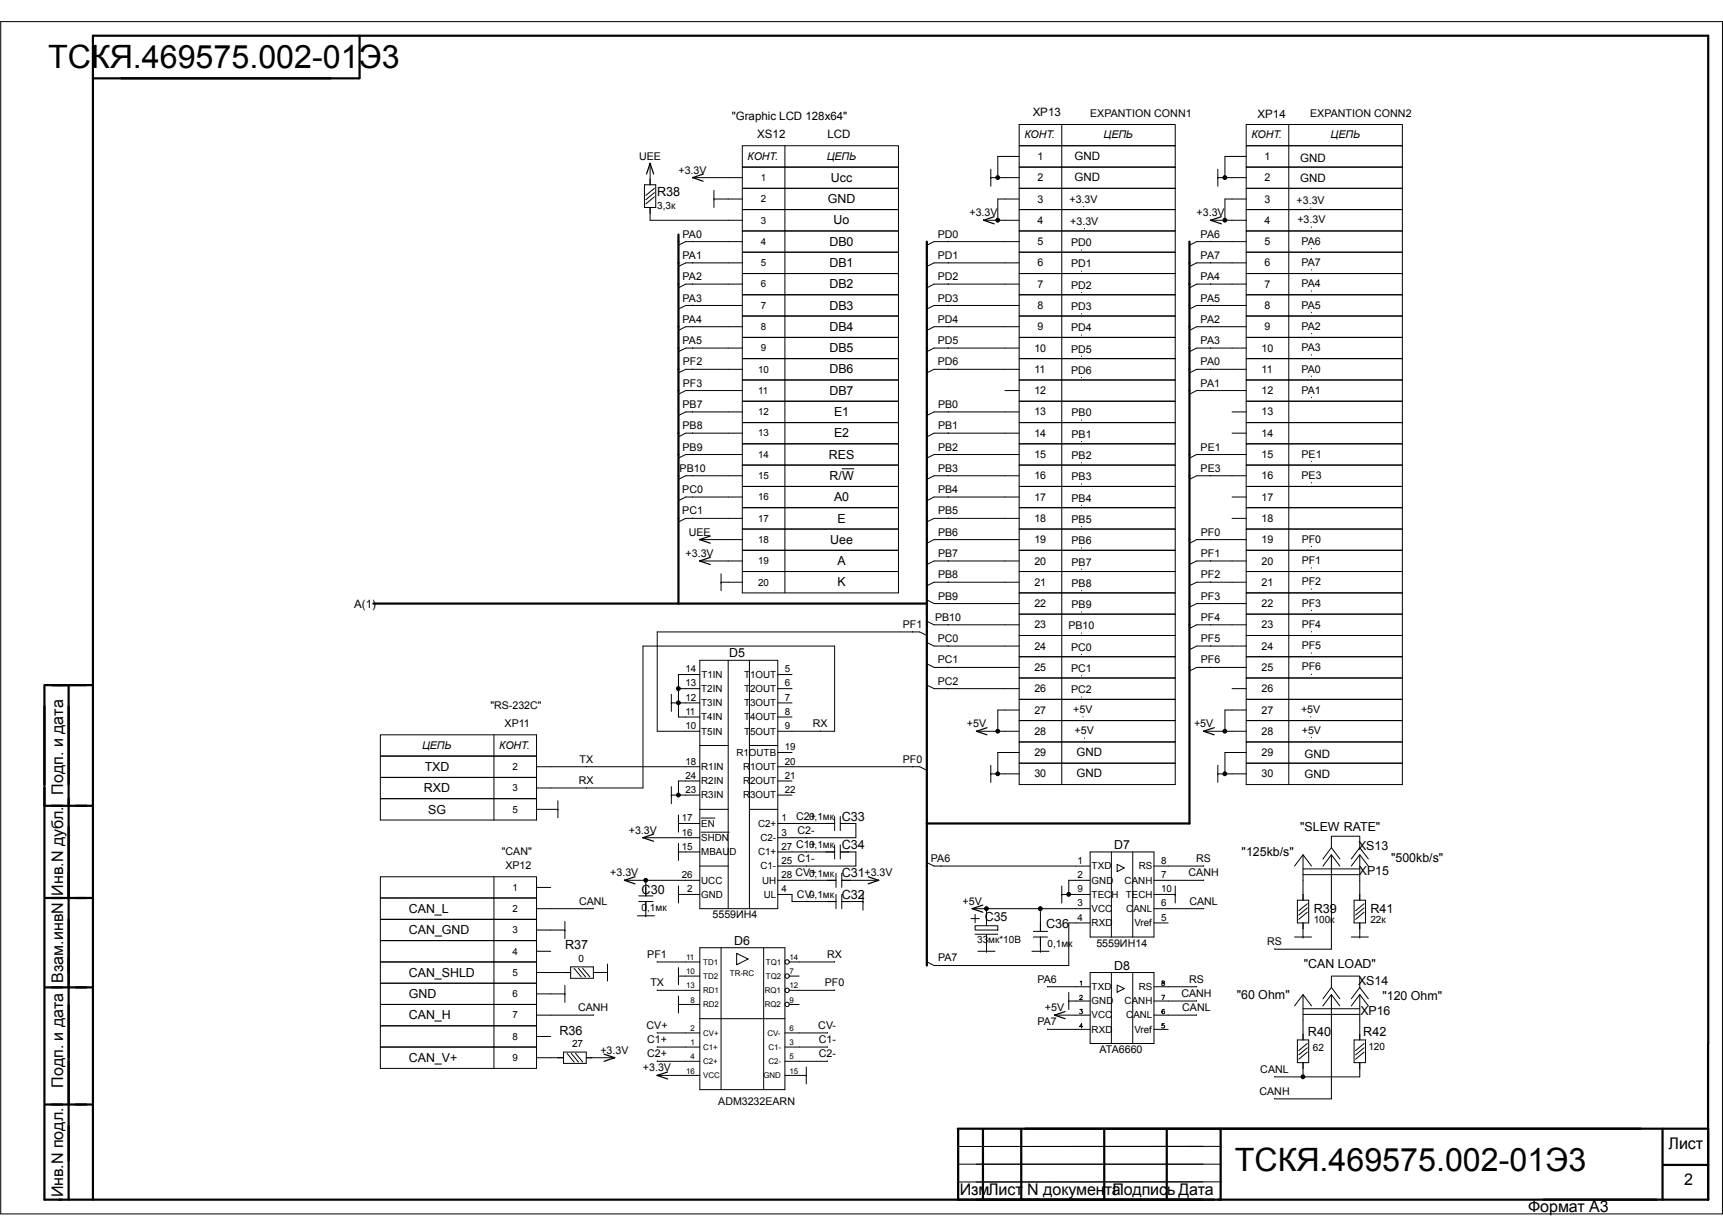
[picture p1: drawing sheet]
<svg xmlns="http://www.w3.org/2000/svg" width="297mm" height="210mm" viewBox="0 0 297 210" stroke-linecap="round" stroke-linejoin="round" font-family="sans-serif">
<g fill="none" stroke="#000" stroke-width=".38">
<path d="M16 13.5h45.9M62 6.2v7.3M117 40.4v63.7M159.8 41.7v62.4M205.1 41.7v100.3h-45.3M7.7 118.1v88.7h286.8v-12.1M7.8 118.1h8.2M11.8 118.1v88.7M64.4 104.1h95.4M159.8 104.1v37.9M7.8 138.9h4M12 138.9h4"/>
<path d="M7.8 154.8h4M12 154.8h4M159.8 142v24.5M7.8 170.2h4M12 170.2h4M294.5 179.9v26.9M294.5 179.9v-173.7h-278.5v200.6M7.8 190.4h4M12 190.4h4M165.1 194.6h129.4M165.2 194.7v12.1M169.5 194.7v12.1"/>
<path d="M176.1 194.7v12.1M190.4 194.7v12.1M201.1 194.7v12.1M210.4 194.6v12.1M286.6 194.6v12.2M286.7 200.8h7.8"/>
</g>
<g fill="none" stroke="#000" stroke-width=".17">
<path d="M.1 3.7h296.8v205.6h-296.8zM50.2 6.2h6.9M111.1 31.9h1.9v3.9h-1.9zM112.1 35.8v2.2h15.9M112.1 28.1v3.8M112.8 33.9l-1.5 1.3M112.8 33.2l-1.5 1.2M112.8 32.5l-1.5 1.2M119.4 30.6h8.6M123.1 34.3h.1M123.1 32.8v3M123.1 34.3h4.9"/>
<path d="M128 32.5h26.9v3.6h-26.9zM128 36.1h26.9v3.7h-26.9zM128 39.8h26.9v3.7h-26.9zM128 25.1h26.9v3.7h-26.9zM128 28.8h26.9v3.7h-26.9zM135.3 25.1v77.1M169.6 37.9l6.1 .1M170.8 30.6h4.9M170.8 30.6h.1M170.8 29.2v2.9M175.7 32.5h26.9v3.6h-26.9zM175.7 36.1h26.9v3.7h-26.9z"/>
<path d="M175.7 39.8h26.9v3.7h-26.9zM175.7 21.5h26.9v3.6h-26.9zM175.7 25.1h26.9v3.7h-26.9zM175.7 28.8h26.9v3.7h-26.9zM175.7 34.3h-3.7v3.7M175.7 27h-3.7v3.6M183 21.5v113.8M186.8 35.6h.1M187 39.4v.1M208.7 37.9l6.1 .1M209.9 30.6h4.9M209.9 30.6h.1"/>
<path d="M209.9 29.2v2.9M214.8 34.3h-3.6v3.7M214.8 27h-3.6v3.6M214.8 32.5h27v3.6h-27zM214.8 36.1h27v3.7h-27zM214.8 39.8h27v3.7h-27zM214.8 21.5h27v3.6h-27zM214.8 25.1h27v3.7h-27zM214.8 28.8h27v3.7h-27zM222.2 21.5v113.8M226 35.8v.1M226.1 39.1v.1"/>
<path d="M119.4 41.6v.1M119.4 45.3h.1M119.4 48.9v.1M119.4 52.6v.1M119.4 56.3h.1M119.4 59.9v.1M128 56.3h-9.8l-1.2 .7M128 49h-9.8l-1.2 .6M128 41.7h-9.8l-1.2 .6M128 52.7h-9.8l-1.2 .6M128 45.3h-9.8l-1.2 .6M128 47.2h26.9v3.6h-26.9z"/>
<path d="M128 50.8h26.9v3.7h-26.9zM128 54.5h26.9v3.7h-26.9zM128 43.5h26.9v3.7h-26.9zM128 58.2h26.9v3.6h-26.9zM163.5 41.6v.1M163.5 45.3h.1M163.5 48.9v.1M163.5 52.6v.1M163.5 56.3h.1M163.5 59.9v.1M175.7 47.2h26.9v3.6h-26.9zM175.7 50.8h26.9v3.7h-26.9z"/>
<path d="M175.7 54.5h26.9v3.7h-26.9zM175.7 43.5h26.9v3.7h-26.9zM175.7 58.2h26.9v3.6h-26.9zM175.7 56.3h-14.7l-1.2 .7M175.7 52.7h-14.7l-1.2 .6M175.7 49h-14.7l-1.2 .6M175.7 45.3h-14.7l-1.2 .6M175.7 41.7h-14.7l-1.2 .6M186.5 43.1h.1M186.5 46.7v.1M186.5 50.4v.1M186.5 54.1h.1"/>
<path d="M186.5 57.7v.1M208.7 41.6v.1M208.7 45.3h.1M208.7 48.9v.1M208.7 52.6v.1M208.7 56.3h.1M208.7 59.9v.1M214.8 56.3h-8.5l-1.2 .7M214.8 52.7h-8.5l-1.2 .6M214.8 49h-8.5l-1.2 .6M214.8 45.3h-8.5l-1.2 .6M214.8 41.7h-8.5l-1.2 .6"/>
<path d="M214.8 47.2h27v3.6h-27zM214.8 50.8h27v3.7h-27zM214.8 54.5h27v3.7h-27zM214.8 43.5h27v3.7h-27zM214.8 58.2h27v3.6h-27zM226.1 42.8v.1M226.1 46.5h.1M226.1 50.1v.1M226.1 53.8v.1M226.1 57.5v.1M119.4 63.6v.1M119.4 67.3h.1"/>
<path d="M119.4 71h.1M119.4 74.6v.1M119.4 78.3v.1M128 78.4h-9.8l-1.2 .6M128 74.7h-9.8l-1.2 .6M128 63.7h-9.8l-1.2 .6M128 71h-9.8l-1.2 .6M128 67.3h-9.8l-1.2 .7M128 60h-9.8l-1.2 .6M128 76.5h26.9v3.7h-26.9zM128 61.8h26.9v3.7h-26.9zM128 65.5h26.9v3.7h-26.9z"/>
<path d="M128 69.2h26.9v3.7h-26.9zM128 72.9h26.9v3.6h-26.9zM163.5 63.6v.1M163.5 71h.1M163.5 74.6v.1M163.5 78.3v.1M173.2 67.3h2.5M175.7 76.5h26.9v3.7h-26.9zM175.7 61.8h26.9v3.7h-26.9zM175.7 65.5h26.9v3.7h-26.9zM175.7 69.2h26.9v3.7h-26.9zM175.7 72.9h26.9v3.6h-26.9z"/>
<path d="M175.7 78.4h-14.7l-1.2 .6M175.7 74.7h-14.7l-1.2 .6M175.7 71h-14.7l-1.2 .6M175.7 63.7h-14.7l-1.2 .6M175.7 60h-14.7l-1.2 .6M186.5 61.4v.1M186.5 65.1h.1M186.5 72.4v.1M186.5 76.1v.1M186.5 79.8h.1M208.7 63.6v.1M208.7 67.3h.1"/>
<path d="M208.7 78.3v.1M212.4 74.7h2.4M212.4 71h2.4M214.8 78.4h-8.5l-1.2 .6M214.8 63.7h-8.5l-1.2 .6M214.8 60h-8.5l-1.2 .6M214.8 67.3h-8.5l-1.2 .7M214.8 76.5h27v3.7h-27zM214.8 61.8h27v3.7h-27zM214.8 65.5h27v3.7h-27zM214.8 69.2h27v3.7h-27zM214.8 72.9h27v3.6h-27z"/>
<path d="M226.1 61.2h.1M226.1 64.8v.1M226.1 68.5v.1M226.1 79.5v.1M119.4 82h.1M119.4 85.6v.1M119.4 89.3v.1M120.6 96.6l7.4 .1M120.6 93h7.4M124.3 98.9v2.9M128 89.4h-9.8l-1.2 .6M128 85.7h-9.8l-1.2 .6"/>
<path d="M128 82h-9.8l-1.2 .6M128 91.2h26.9v3.7h-26.9zM128 94.9h26.9v3.6h-26.9zM128 98.5h26.9v3.7h-26.9zM128 80.2h26.9v3.7h-26.9zM128 83.9h26.9v3.6h-26.9zM128 87.5h26.9v3.7h-26.9zM145.2 80.8h2M163.5 82h.1M163.5 85.6v.1M163.5 89.3v.1M163.5 93h.1"/>
<path d="M163.5 96.6v.1M175.7 91.2h26.9v3.7h-26.9zM175.7 94.9h26.9v3.6h-26.9zM175.7 98.5h26.9v3.7h-26.9zM175.7 80.2h26.9v3.7h-26.9zM175.7 83.9h26.9v3.6h-26.9zM175.7 87.5h26.9v3.7h-26.9zM175.7 96.7h-14.7l-1.2 .6M175.7 93h-14.7l-1.2 .7M175.7 89.4h-14.7l-1.2 .6M175.7 85.7h-14.7l-1.2 .6M175.7 82h-14.7l-1.2 .6"/>
<path d="M186.5 83.4v.1M186.5 87.1v.1M186.5 90.8h.1M186.5 94.4v.1M186.5 98.1v.1M208.7 82h.1M208.7 93h.1M208.7 96.6v.1M212.4 89.4h2.4M212.4 85.7h2.4M214.8 96.7h-8.5l-1.2 .6M214.8 93h-8.5l-1.2 .7"/>
<path d="M214.8 82h-8.5l-1.2 .6M214.8 91.2h27v3.7h-27zM214.8 94.9h27v3.6h-27zM214.8 98.5h27v3.7h-27zM214.8 80.2h27v3.7h-27zM214.8 83.9h27v3.6h-27zM214.8 87.5h27v3.7h-27zM226.1 83.2h.1M226.1 94.2v.1M226.1 97.9h.1M115.7 119.7v2.9M117 118.7h3.6"/>
<path d="M120.6 113.8h13.5v42.9h-13.5zM120.7 116.3h-3.7v7.3h3.6M124.3 100.4h.1M124.3 100.4h3.7M125.5 113.8v42.9M129.2 113.8v42.9M134.1 118.7h2.4M134.1 116.3h2.4M157.3 108.9h.1M159.8 109.6l-1.2-.7h-45.3v17.2h7.3M159.8 118.1l1.2 .6h14.7M159.8 114.4l1.2 .7h14.7"/>
<path d="M159.8 110.8l1.2 .6h14.7M159.8 107.1l1.2 .6h14.7M159.8 103.4l1.2 .7h14.7M163.5 100.3v.1M163.5 104v.1M163.5 107.7h.1M163.5 111.3v.1M163.5 115v.1M163.5 118.7h.1M175.7 105.9h26.9v3.7h-26.9zM175.7 109.6h26.9v3.6h-26.9zM175.7 113.2h26.9v3.7h-26.9z"/>
<path d="M175.7 102.2h26.9v3.7h-26.9zM175.7 116.9h26.9v3.7h-26.9zM175.7 100.4h-14.7l-1.2 .6M186.5 101.8h.1M186.5 105.5h.1M186.5 109.1v.1M186.5 112.8v.1M186.5 116.5h.1M208.7 100.3v.1M208.7 104v.1M208.7 107.7h.1M208.7 111.3v.1"/>
<path d="M208.7 115v.1M212.4 118.7h2.4M214.8 100.4h-8.5l-1.2 .6M214.8 115.1h-8.5l-1.2 .6M214.8 111.4h-8.5l-1.2 .6M214.8 107.7h-8.5l-1.2 .6M214.8 104.1h-8.5l-1.2 .6M214.8 105.9h27v3.7h-27zM214.8 109.6h27v3.6h-27zM214.8 113.2h27v3.7h-27zM214.8 102.2h27v3.7h-27zM214.8 116.9h27v3.7h-27z"/>
<path d="M226.1 101.5v.1M226.1 105.2v.1M226.1 108.9h.1M226.1 112.5v.1M226.1 116.2v.1M65.6 137.7h26.9v3.7h-26.9zM65.6 130.3h26.9v3.7h-26.9zM65.6 134h26.9v3.7h-26.9zM65.6 126.7h26.9v3.6h-26.9zM85.2 126.7v14.7M92.5 139.5h3.7M92.5 132.2h28.1"/>
<path d="M96.2 139.5h.1M96.2 138v3M101.1 132.1v.1M101.1 135.8h.1M115.7 137.1h4.9M115.7 121.2h4.9M115.7 137.1h.1M115.7 121.2h.1M115.7 135.6v3M120.6 139.5h4.9M120.6 128.5h4.9M120.6 134.6h-3.6v2.5"/>
<path d="M129.2 139.5h4.9M129.2 128.5h4.9M134.1 126.1h9.8v-14.7h-33.1v24.4h-18.3M134.1 137.1h2.4M134.1 134.6h2.4M134.1 123.6h2.4M134.1 121.2h2.4M134.1 132.2h24.5l1.2 .6M134.1 129.7h2.4M141.4 126v.1M157.3 132.1v.1M168.4 126l7.3 .1"/>
<path d="M170.8 133.4h4.9M170.8 133.4h.1M170.8 131.9v3M175.7 120.6h26.9v3.6h-26.9zM175.7 124.2h26.9v3.7h-26.9zM175.7 127.9h26.9v3.7h-26.9zM175.7 131.6h26.9v3.7h-26.9zM175.7 129.7h-3.7v3.7M175.7 122.4h-3.7v3.7M186.5 120.1v.1M186.7 123.5v.1M187 127.2v.1"/>
<path d="M207.5 126l7.3 .1M209.9 133.4h4.9M209.9 133.4h.1M209.9 131.9v3M214.8 129.7h-3.6v3.7M214.8 122.4h-3.6v3.7M214.8 120.6h27v3.6h-27zM214.8 124.2h27v3.7h-27zM214.8 127.9h27v3.7h-27zM214.8 131.6h27v3.7h-27zM226 123.5v.1M226.1 127.1v.1"/>
<path d="M7.7 158.5v11.7M65.6 151.2h26.9v3.6h-26.9zM65.6 154.8h26.9v3.7h-26.9zM65.6 158.5h26.9v3.7h-26.9zM85.2 151.2v33M92.5 153h2.5M97.4 158.9v2.9M102.3 156.6l-9.8 .1M107.7 151.7l12.9 .1M109.9 157.9h2.9M110.1 155.4h2.5M110.1 154.5h2.5"/>
<path d="M110.8 144.4h9.8M111.3 157.9h.1M111.3 151.8v2.7M111.3 155.4v2.5M117 142h.1M117 154.2h.1M117 146.9h.1M117 140.5v2.9M117 145.4v2.9M117 152.7v3M117 154.2h3.6M117 146.9h3.6"/>
<path d="M117 142h3.6M120.6 149.3h4.9M120.9 141h2.4M120.9 143.5h4.8M134.1 146.9h9.8M134.1 142h9.8M134.1 151.8h10M134.1 154.2h2.4v1.2h7.6M139 141.9v.1M139 144.4h.1M139 146.8v.1M139 149.2v.1"/>
<path d="M139 151.7v.1M139 155.4h.1M143.9 140.8v2.4M143.9 145.6v2.5M144.1 150.5v2.5M144.1 154.2v2.5M144.9 140.8v2.4M144.9 145.6v2.5M144.9 146.9h2.6v2.4h-13.4M144.9 142h2.6v2.4h-13.4M145.1 155.4h3.7M145.1 150.5v2.5"/>
<path d="M145.1 154.2v2.5M148.8 155.4h.1M148.8 154v2.9M151.5 151.7l-6.4 .1M159.8 148.7l1.2 .6h26.9M162.2 149.2v.1M167.4 158.4h1.4M167.6 156.6l20.3 .1M168.1 157.6v1.5M168.1 159.6h3.9v.7h-3.9zM170.1 156.7v2.9M179.4 156.7v3.9"/>
<path d="M183 154.2h.1M183 152.7v3M183 154.2h4.9M187.9 151.8h-3.6v2.4M187.9 159.1h-3.6v7.4h-23.3l-1.2-.7M187.9 146.9h11v14.6h-11zM191.6 146.9v14.6M192.6 149l1.2 .6-1.2 .7zM195.3 146.9v14.6M198.9 159.1h2.5M202.6 154.2h.1M202.6 152.7v3"/>
<path d="M202.6 154.2h-3.7M207.5 149.2l-8.6 .1M207.5 151.7l-8.6 .1M207.5 156.6l-8.6 .1M223.2 149.3l1.4-1.9 1.5 1.9M223.7 155.2h1.9v3.9h-1.9zM224.6 150.8h9.8M224.6 149.8h9.8M224.6 147.4v7.8M224.6 159.1v2.4M225.4 155.8l-1.5 1.2M225.4 156.5l-1.5 1.3"/>
<path d="M225.4 157.3l-1.5 1.2M228.1 149.3l1.4-1.9 1.5 1.9M229.5 146.1l-1.4 2M229.5 146.1v-1.9h4.9v1.9M229.5 146.1l1.5 2M229.5 147.4v16.2h-9.8M233 149.3l1.4-1.9 1.5 1.9M233 148.1l1.4-2 1.5 2M233.4 155.2h2v3.9h-2zM234.4 159.1v2.4M234.4 147.4v7.8M235.2 155.8l-1.5 1.2"/>
<path d="M235.2 156.5l-1.5 1.3M235.2 157.3l-1.5 1.2M65.6 165.8h26.9v3.7h-26.9zM65.6 169.5h26.9v3.7h-26.9zM65.6 173.2h26.9v3.6h-26.9zM65.6 162.2h26.9v3.6h-26.9zM65.6 176.8h26.9v3.7h-26.9zM92.5 167.7h5.9M92.5 164h2.5M92.5 178.7h2.5M97.4 171.3h.1M97.4 160.3h.1"/>
<path d="M97.4 169.9v2.9M97.4 171.3h-4.9M97.4 160.3h-4.9M98.4 166.7h3.9v2h-3.9zM99 166.9l1.2 1.5M99.7 166.9l1.2 1.5M100.5 166.9l1.2 1.5M102.3 174.9l-9.8 .1M102.3 167.7h2.4M104.7 167.7h.1M104.7 166.2v2.9M113.3 165.8h7.3"/>
<path d="M113.3 170.7h7.3M113.3 178l7.3 .1M117 168.3h.1M117 173.2h.1M117 166.8v3M117 171.7v2.9M120.6 173.2h-3.6M120.6 168.3h-3.6M120.6 175.6h14.7M120.6 163.4h14.7v24.5h-14.7zM124.3 163.4v24.5M127 164.4l2 .9-2 1z"/>
<path d="M131.7 163.4v24.5M136.1 173.2h1.7M136.1 168.3h1.7M142.7 178l-7.4 .1M143.9 165.8h-7.8M143.9 170.7h-7.8M163.5 166.4v.1M168.1 161.1h3.9M168.6 164h2.9M170.1 164h.1M170.1 161.1v2.9M177.9 164h2.9"/>
<path d="M178.1 161.5h2.5M178.1 160.6h2.5M179.4 164h.1M179.4 161.5v2.5M180.6 170.1h7.3M180.6 177.4l7.3 .1M181.8 174.9l6.1 .1M184.3 172.6h3.6M184.3 172.6h.1M184.3 171.1v2.9M186.1 171.8l.2-.2h.3v.3l-.5 .4h.5M186.2 174h.4l-.2 .3a.26 .26 0 0 1 .2 .4 .26 .26 0 0 1-.4 .1l-.1-.2"/>
<path d="M186.2 169.3l.2-.2v.8M186.7 177h-.6l.4-.5v.7M187.9 167.7h11v12.2h-11zM191.6 167.7v12.2M192.6 169.8l1.2 .6-1.2 .6zM195.3 167.7v12.2M198.9 177.5h2.5M200.3 171.6h.5l-.4 .7M200.3 169.2v.1a.42 .42 0 0 1 .4 .6l-.4-.1v-.2l.4-.3v-.1zM200.7 176.5h-.4v.3a.27 .27 0 0 1 .4 0 .27 .27 0 0 1 0 .4 .27 .27 0 0 1-.4-.1M200.7 174.1a.35 .35 0 0 0-.4 .3 .35 .35 0 0 0 .4 .4 .25 .25 0 0 0 0-.5 .24 .24 0 0 0-.4 .2M206.3 172.5l-7.4 .1"/>
<path d="M206.3 174.9l-7.4 .1M206.3 170.1h-7.4M223.2 173.4l1.4-1.9 1.5 1.9M223.2 161.5h2.9M223.7 179.3h1.9v3.9h-1.9zM224.6 174.9h9.8M224.6 173.9h9.8M224.6 161.5h.1M224.6 171.5v7.8M225.4 179.9l-1.5 1.2M228.1 173.4l1.4-1.9 1.5 1.9M229.5 170.2l-1.4 2"/>
<path d="M229.5 170.2v-1.9h4.9v1.9M229.5 170.2l1.5 2M229.5 171.5v17.9h-9.8M233 173.4l1.4-1.9 1.5 1.9M233 161.5h2.9M233 172.2l1.4-2 1.5 2M233.4 179.3h2v3.9h-2zM234.4 161.5h.1M234.4 171.5v7.8M235.2 179.9l-1.5 1.2M7.7 194.1v12.7M65.6 180.5h26.9v3.7h-26.9z"/>
<path d="M97.2 181.4h3.9v1.9h-3.9zM97.2 182.4h-4.7M97.8 181.6l1.2 1.5M98.5 181.6l1.2 1.5M99.2 181.6l1.3 1.5M106 182.3l-4.9 .1M113.3 185.4h7.3M113.3 180.4l7.3 .1M113.3 182.9l7.3 .1M135.3 185.4h3.7M139 185.4h.1M139 183.9v3"/>
<path d="M142.7 182.9l-7.4 .1M142.7 180.4l-7.4 .1M210.6 197.6l-45.5 .1M224.6 183.2v2.5M225.4 180.6l-1.5 1.3M225.4 181.4l-1.5 1.2M234.4 183.2v2.5l-14.7-.1M235.2 180.6l-1.5 1.3M235.2 181.4l-1.5 1.2M165.1 200.7h45.5M210.6 203.8h-45.5"/>
<circle cx="135.7" cy="165.8" r=".38"/>
<circle cx="135.7" cy="168.3" r=".38"/>
<circle cx="135.7" cy="170.7" r=".38"/>
<circle cx="135.7" cy="173.2" r=".38"/>
</g>
<g fill="#000" stroke="#000" stroke-width=".17">
<circle cx="172" cy="30.6" r=".33"/>
<circle cx="172" cy="38" r=".33"/>
<circle cx="211.2" cy="38" r=".33"/>
<circle cx="211.2" cy="30.6" r=".33"/>
<circle cx="116.9" cy="118.7" r=".33"/>
<circle cx="116.9" cy="137.1" r=".33"/>
<circle cx="116.9" cy="121.2" r=".33"/>
<circle cx="172" cy="133.4" r=".33"/>
<circle cx="172" cy="126.1" r=".33"/>
<circle cx="211.2" cy="133.4" r=".33"/>
<circle cx="211.2" cy="126.1" r=".33"/>
<circle cx="111.3" cy="151.8" r=".33"/>
<circle cx="170.1" cy="156.6" r=".33"/>
<circle cx="179.3" cy="156.6" r=".33"/>
<circle cx="184.2" cy="154.2" r=".33"/>
<circle cx="224.6" cy="185.6" r=".33"/>
</g>
<g fill="none" stroke="#000" stroke-width=".21">
<path d="M111.5 30l.6-1.8 .6 1.8M121.2 30l-1.8 .6 1.8 .6M171.4 37.4l-1.8 .6 1.8 .6M210.5 37.4l-1.8 .6 1.8 .6M122.4 96.1l-1.8 .6 1.8 .6M122.4 92.4l-1.8 .6 1.8 .6M170.2 125.5l-1.9 .6 1.9 .6M209.3 125.5l-1.8 .6 1.8 .6M109.5 151.2l-1.8 .6 1.8 .6M112.7 143.8l-1.9 .6 1.9 .6M149.7 151.2l1.8 .6-1.8 .6M169.4 156l-1.8 .7 1.8 .6"/>
<path d="M183.6 174.4l-1.8 .6 1.8 .6M104.1 181.7l1.9 .7-1.9 .6M115.1 184.8l-1.8 .6 1.8 .6"/>
</g>
<g font-size="5.6">
<text x="8.3" y="11.7">ТСКЯ.469575.002-01Э3</text>
<text x="212.9" y="201.9">ТСКЯ.469575.002-01Э3</text>
</g>
<g font-size="2.8">
<text x="10.9" y="137" transform="rotate(-90 10.9 137)">Подп. и дата</text>
<text x="10.9" y="154.4" transform="rotate(-90 10.9 154.4)">Инв.N дубл.</text>
<text x="10.9" y="169.4" transform="rotate(-90 10.9 169.4)">Bзам.инвN</text>
<text x="10.9" y="187.6" transform="rotate(-90 10.9 187.6)">Подп. и дата</text>
<text x="287.7" y="198.1">Лист</text>
<text x="10.9" y="206.4" transform="rotate(-90 10.9 206.4)">Инв.N подл.</text>
<text x="165.5" y="206">ИзмЛист</text>
<text x="177.1" y="206">N документа</text>
<text x="191.8" y="206">Подпись Дата</text>
<text x="263.5" y="209">Формат A3</text>
<text x="290.3" y="204.3">2</text>
</g>
<g font-size="2.2">
<text x="113.3" y="33.8">R38</text>
<text x="145.1" y="141.5">C33</text>
<text x="145.1" y="146.4">C34</text>
<text x="110.6" y="154.1">C30</text>
<text x="145.1" y="154.9">C32</text>
<text x="145.1" y="151.3">C31</text>
<text x="180.3" y="160.1">C36</text>
<text x="226.5" y="157.4">R39</text>
<text x="236.3" y="157.4">R41</text>
<text x="97.4" y="163.6">R37</text>
<text x="96.4" y="178.4">R36</text>
<text x="225.5" y="178.5">R40</text>
<text x="235" y="178.5">R42</text>
</g>
<g font-size="2.1">
<text x="142.7" y="35">GND</text>
<text x="143.3" y="31.3">Ucc</text>
<text x="143.7" y="38.7">Uo</text>
<text x="143" y="42.4">DB0</text>
<text x="143" y="46">DB1</text>
<text x="143" y="49.7">DB2</text>
<text x="143" y="53.4">DB3</text>
<text x="143" y="57">DB4</text>
<text x="143" y="64.4">DB6</text>
<text x="143" y="60.7">DB5</text>
<text x="143" y="68.1">DB7</text>
<text x="143.8" y="71.7">E1</text>
<text x="143.8" y="75.4">E2</text>
<text x="142.9" y="79.1">RES</text>
<text x="143" y="82.7">R/W</text>
<text x="143.8" y="86.4">A0</text>
<text x="143.1" y="93.7">Uee</text>
<text x="144.4" y="90.1">E</text>
<text x="144.4" y="97.4">A</text>
<text x="144.4" y="101.1">K</text>
<text x="125.7" y="113.3">D5</text>
<text x="73.1" y="136.6">RXD</text>
<text x="73.2" y="132.9">TXD</text>
<text x="73.8" y="140.3">SG</text>
<text x="224.2" y="143.3">&quot;SLEW RATE&quot;</text>
<text x="192.1" y="146.4">D7</text>
<text x="214.1" y="147.5">&quot;125kb/s&quot;</text>
<text x="234.1" y="146.6">XS13</text>
<text x="239.8" y="148.6">&quot;500kb/s&quot;</text>
<text x="234.3" y="150.9">XP15</text>
<text x="70.5" y="161.1">CAN_GND</text>
<text x="70.5" y="157.4">CAN_L</text>
<text x="169.8" y="158.7">C35</text>
<text x="126.6" y="162.9">D6</text>
<text x="192.1" y="167.2">D8</text>
<text x="224.8" y="166.9">&quot;CAN LOAD&quot;</text>
<text x="70.5" y="172.1">GND</text>
<text x="70.5" y="168.4">CAN_SHLD</text>
<text x="213.2" y="172.2">&quot;60 Ohm&quot;</text>
<text x="234.1" y="169.9">XS14</text>
<text x="238.3" y="172.3">&quot;120 Ohm&quot;</text>
<text x="70.5" y="175.7">CAN_H</text>
<text x="234.5" y="175">XP16</text>
<text x="70.5" y="183.1">CAN_V+</text>
</g>
<g font-size="2">
<text x="126.1" y="20.8">&quot;Graphic LCD 128x64&quot;</text>
<text x="130.6" y="23.8">XS12</text>
<text x="142.7" y="23.8">LCD</text>
<text x="178" y="19.9">XP13</text>
<text x="216.8" y="20.4">XP14</text>
<text x="185.2" y="27.6">GND</text>
<text x="224.2" y="27.9">GND</text>
<text x="185.2" y="31.2">GND</text>
<text x="224.2" y="31.4">GND</text>
<text x="61.1" y="104.8">A(1)</text>
<text x="185.6" y="130.4">GND</text>
<text x="224.9" y="130.6">GND</text>
<text x="185.6" y="133.9">GND</text>
<text x="224.9" y="134.2">GND</text>
</g>
<g font-size="1.8">
<text x="176.6" y="23.9">КОНТ.</text>
<text x="187.9" y="20.2">EXPANTION CONN1</text>
<text x="190.3" y="23.9">ЦЕПЬ</text>
<text x="215.7" y="23.9">КОНТ.</text>
<text x="225.9" y="20.2">EXPANTION CONN2</text>
<text x="229.4" y="23.9">ЦЕПЬ</text>
<text x="110.2" y="27.5">UEE</text>
<text x="117" y="30">+3.3V</text>
<text x="128.9" y="27.6">КОНТ.</text>
<text x="142.5" y="27.6">ЦЕПЬ</text>
<text x="178.9" y="27.6">1</text>
<text x="218" y="27.6">1</text>
<text x="178.9" y="34.9">3</text>
<text x="178.9" y="31.2">2</text>
<text x="184.4" y="35">+3.3V</text>
<text x="218" y="34.9">3</text>
<text x="218" y="31.2">2</text>
<text x="223.5" y="35.2">+3.3V</text>
<text x="117.7" y="41">PA0</text>
<text x="161.7" y="41">PD0</text>
<text x="167.1" y="37.3">+3.3V</text>
<text x="178.9" y="38.6">4</text>
<text x="184.5" y="38.8">+3.3V</text>
<text x="206.3" y="37.3">+3.3V</text>
<text x="207" y="41">PA6</text>
<text x="218" y="38.6">4</text>
<text x="223.7" y="38.5">+3.3V</text>
<text x="117.7" y="44.6">PA1</text>
<text x="161.7" y="44.6">PD1</text>
<text x="178.9" y="42.2">5</text>
<text x="178.9" y="45.9">6</text>
<text x="184.7" y="46.1">PD1</text>
<text x="184.7" y="42.4">PD0</text>
<text x="207" y="44.6">PA7</text>
<text x="218" y="42.2">5</text>
<text x="218" y="45.9">6</text>
<text x="224.4" y="45.9">PA7</text>
<text x="224.4" y="42.2">PA6</text>
<text x="117.7" y="52">PA3</text>
<text x="117.7" y="48.3">PA2</text>
<text x="161.7" y="52">PD3</text>
<text x="161.7" y="48.3">PD2</text>
<text x="178.9" y="49.6">7</text>
<text x="178.9" y="53.3">8</text>
<text x="184.7" y="53.4">PD3</text>
<text x="184.7" y="49.8">PD2</text>
<text x="207" y="52">PA5</text>
<text x="207" y="48.3">PA4</text>
<text x="218" y="49.6">7</text>
<text x="218" y="53.3">8</text>
<text x="224.4" y="53.2">PA5</text>
<text x="224.4" y="49.5">PA4</text>
<text x="117.7" y="55.6">PA4</text>
<text x="117.7" y="59.3">PA5</text>
<text x="161.7" y="55.6">PD4</text>
<text x="161.7" y="59.3">PD5</text>
<text x="178.9" y="56.9">9</text>
<text x="184.7" y="57.1">PD4</text>
<text x="207" y="55.6">PA2</text>
<text x="207" y="59.3">PA3</text>
<text x="218" y="56.9">9</text>
<text x="224.4" y="56.9">PA2</text>
<text x="117.7" y="63">PF2</text>
<text x="161.7" y="63">PD6</text>
<text x="178.3" y="64.3">11</text>
<text x="178.3" y="60.6">10</text>
<text x="184.7" y="64.5">PD6</text>
<text x="184.7" y="60.8">PD5</text>
<text x="207" y="63">PA0</text>
<text x="217.5" y="64.3">11</text>
<text x="217.5" y="60.6">10</text>
<text x="224.4" y="64.2">PA0</text>
<text x="224.4" y="60.5">PA3</text>
<text x="117.7" y="70.3">PB7</text>
<text x="117.7" y="66.7">PF3</text>
<text x="161.7" y="70.3">PB0</text>
<text x="178.3" y="67.9">12</text>
<text x="178.3" y="71.6">13</text>
<text x="184.7" y="71.8">PB0</text>
<text x="207" y="66.7">PA1</text>
<text x="217.5" y="67.9">12</text>
<text x="217.5" y="71.6">13</text>
<text x="224.4" y="67.9">PA1</text>
<text x="117.7" y="77.7">PB9</text>
<text x="117.7" y="74">PB8</text>
<text x="161.7" y="77.7">PB2</text>
<text x="161.7" y="74">PB1</text>
<text x="178.3" y="75.3">14</text>
<text x="184.7" y="75.5">PB1</text>
<text x="207" y="77.7">PE1</text>
<text x="217.5" y="75.3">14</text>
<text x="117.2" y="81.3">PB10</text>
<text x="161.7" y="81.3">PB3</text>
<text x="178.3" y="79">15</text>
<text x="178.3" y="82.6">16</text>
<text x="184.7" y="82.8">PB3</text>
<text x="184.7" y="79.1">PB2</text>
<text x="207" y="81.3">PE3</text>
<text x="217.5" y="79">15</text>
<text x="217.5" y="82.6">16</text>
<text x="224.4" y="78.9">PE1</text>
<text x="224.4" y="82.6">PE3</text>
<text x="117.6" y="88.7">PC1</text>
<text x="117.6" y="85">PC0</text>
<text x="161.7" y="88.7">PB5</text>
<text x="161.7" y="85">PB4</text>
<text x="178.3" y="86.3">17</text>
<text x="178.3" y="90">18</text>
<text x="184.7" y="86.5">PB4</text>
<text x="217.5" y="86.3">17</text>
<text x="217.5" y="90">18</text>
<text x="118.7" y="92.4">UEE</text>
<text x="161.7" y="92.4">PB6</text>
<text x="178.3" y="93.6">19</text>
<text x="184.7" y="93.8">PB6</text>
<text x="184.7" y="90.1">PB5</text>
<text x="207" y="92.4">PF0</text>
<text x="217.5" y="93.6">19</text>
<text x="224.4" y="93.6">PF0</text>
<text x="118.2" y="96">+3.3V</text>
<text x="161.7" y="99.7">PB8</text>
<text x="161.7" y="96">PB7</text>
<text x="178.3" y="97.3">20</text>
<text x="178.3" y="101">21</text>
<text x="184.7" y="101.2">PB8</text>
<text x="184.7" y="97.5">PB7</text>
<text x="207" y="99.7">PF2</text>
<text x="207" y="96">PF1</text>
<text x="217.5" y="97.3">20</text>
<text x="217.5" y="101">21</text>
<text x="224.4" y="97.2">PF1</text>
<text x="224.4" y="100.9">PF2</text>
<text x="161.2" y="107">PB10</text>
<text x="161.7" y="103.4">PB9</text>
<text x="178.3" y="104.6">22</text>
<text x="184.7" y="104.8">PB9</text>
<text x="207" y="107">PF4</text>
<text x="207" y="103.4">PF3</text>
<text x="217.5" y="104.6">22</text>
<text x="224.4" y="104.6">PF3</text>
<text x="155.6" y="108.3">PF1</text>
<text x="161.7" y="110.7">PC0</text>
<text x="178.3" y="108.3">23</text>
<text x="178.3" y="112">24</text>
<text x="184.2" y="108.5">PB10</text>
<text x="184.7" y="112.2">PC0</text>
<text x="207" y="110.7">PF5</text>
<text x="217.5" y="108.3">23</text>
<text x="217.5" y="112">24</text>
<text x="224.4" y="111.9">PF5</text>
<text x="224.4" y="108.3">PF4</text>
<text x="161.7" y="118">PC2</text>
<text x="161.7" y="114.4">PC1</text>
<text x="178.3" y="115.7">25</text>
<text x="178.3" y="119.3">26</text>
<text x="184.7" y="115.8">PC1</text>
<text x="184.7" y="119.5">PC2</text>
<text x="207" y="114.4">PF6</text>
<text x="217.5" y="115.7">25</text>
<text x="217.5" y="119.3">26</text>
<text x="224.4" y="115.6">PF6</text>
<text x="84.5" y="122.3">&quot;RS-232C&quot;</text>
<text x="87" y="125.3">XP11</text>
<text x="140.1" y="125.4">RX</text>
<text x="166.7" y="125.4">+5V</text>
<text x="178.3" y="123">27</text>
<text x="185" y="122.9">+5V</text>
<text x="205.8" y="125.4">+5V</text>
<text x="217.5" y="123">27</text>
<text x="224.3" y="122.9">+5V</text>
<text x="72.8" y="129.1">ЦЕПЬ</text>
<text x="86.1" y="129.1">КОНТ.</text>
<text x="99.9" y="131.5">TX</text>
<text x="155.6" y="131.5">PF0</text>
<text x="178.3" y="126.7">28</text>
<text x="178.3" y="130.3">29</text>
<text x="185.3" y="126.6">+5V</text>
<text x="217.5" y="126.7">28</text>
<text x="217.5" y="130.3">29</text>
<text x="224.4" y="126.5">+5V</text>
<text x="99.8" y="135.2">RX</text>
<text x="178.3" y="134">30</text>
<text x="217.5" y="134">30</text>
<text x="108.4" y="143.7">+3.3V</text>
<text x="137.3" y="141.3">C2+</text>
<text x="137.5" y="143.7">C2-</text>
<text x="86.5" y="147.4">&quot;CAN&quot;</text>
<text x="87.1" y="149.8">XP12</text>
<text x="160.5" y="148.6">PA6</text>
<text x="206.2" y="148.6">RS</text>
<text x="99.8" y="156">CANL</text>
<text x="105.2" y="151.1">+3.3V</text>
<text x="137.4" y="154.7">CV-</text>
<text x="149" y="151.1">+3.3V</text>
<text x="165.9" y="156">+5V</text>
<text x="204.9" y="151.1">CANH</text>
<text x="205" y="156">CANL</text>
<text x="122.8" y="158.3">5559ИН4</text>
<text x="111.6" y="165.2">PF1</text>
<text x="142.6" y="165.2">RX</text>
<text x="161.7" y="165.8">PA7</text>
<text x="189" y="163.2">5559ИН14</text>
<text x="218.5" y="162.9">RS</text>
<text x="112.1" y="170.1">TX</text>
<text x="142.2" y="170.1">PF0</text>
<text x="178.8" y="169.4">PA6</text>
<text x="203.7" y="171.9">CANH</text>
<text x="205" y="169.4">RS</text>
<text x="99.6" y="174.3">CANH</text>
<text x="111.5" y="177.4">CV+</text>
<text x="111.6" y="179.8">C1+</text>
<text x="141.1" y="177.4">CV-</text>
<text x="141.2" y="179.8">C1-</text>
<text x="178.8" y="176.8">PA7</text>
<text x="180.1" y="174.3">+5V</text>
<text x="203.8" y="174.3">CANL</text>
<text x="103.5" y="181.7">+3.3V</text>
<text x="110.8" y="184.7">+3.3V</text>
<text x="111.6" y="182.3">C2+</text>
<text x="141.2" y="182.3">C2-</text>
<text x="189.6" y="181.5">ATA6660</text>
<text x="217.3" y="185">CANL</text>
<text x="123.8" y="190.5">ADM3232EARN</text>
<text x="217.1" y="188.8">CANH</text>
</g>
<g font-size="1.7">
<text x="131.2" y="34.9">2</text>
<text x="131.2" y="31.2">1</text>
<text x="113.3" y="36.1">3,3к</text>
<text x="131.2" y="38.5">3</text>
<text x="131.2" y="42.2">4</text>
<text x="131.2" y="45.9">5</text>
<text x="131.2" y="49.6">6</text>
<text x="131.2" y="53.2">7</text>
<text x="131.2" y="56.9">8</text>
<text x="130.7" y="64.2">10</text>
<text x="131.2" y="60.6">9</text>
<text x="130.7" y="67.9">11</text>
<text x="130.7" y="71.6">12</text>
<text x="130.7" y="75.2">13</text>
<text x="130.7" y="78.9">14</text>
<text x="130.7" y="82.6">15</text>
<text x="130.7" y="86.3">16</text>
<text x="130.7" y="89.9">17</text>
<text x="130.7" y="93.6">18</text>
<text x="130.7" y="97.3">19</text>
<text x="130.7" y="100.9">20</text>
<text x="118.1" y="115.9">14</text>
<text x="118.1" y="118.3">13</text>
<text x="120.9" y="119.3">T2IN</text>
<text x="120.9" y="116.8">T1IN</text>
<text x="128.3" y="116.8">T1OUT</text>
<text x="128.3" y="119.3">T2OUT</text>
<text x="135.3" y="115.9">5</text>
<text x="135.3" y="118.3">6</text>
<text x="118.1" y="123.2">11</text>
<text x="118.1" y="125.7">10</text>
<text x="118.1" y="120.8">12</text>
<text x="120.9" y="124.2">T4IN</text>
<text x="120.9" y="121.8">T3IN</text>
<text x="128.3" y="124.2">T4OUT</text>
<text x="128.3" y="121.8">T3OUT</text>
<text x="135.3" y="123.2">8</text>
<text x="135.3" y="125.7">9</text>
<text x="135.3" y="120.8">7</text>
<text x="118.1" y="131.8">18</text>
<text x="120.9" y="126.6">T5IN</text>
<text x="127" y="130.3">R1OUTB</text>
<text x="128.3" y="126.6">T5OUT</text>
<text x="135.3" y="131.8">20</text>
<text x="135.3" y="129.3">19</text>
<text x="88.3" y="132.8">2</text>
<text x="88.3" y="136.4">3</text>
<text x="118.1" y="134.3">24</text>
<text x="118.1" y="136.7">23</text>
<text x="120.9" y="135.2">R2IN</text>
<text x="120.9" y="137.6">R3IN</text>
<text x="120.9" y="132.8">R1IN</text>
<text x="128.1" y="135.2">R2OUT</text>
<text x="128.1" y="137.6">R3OUT</text>
<text x="128.1" y="132.8">R1OUT</text>
<text x="135.3" y="134.3">21</text>
<text x="135.3" y="136.7">22</text>
<text x="88.3" y="140.1">5</text>
<text x="117.5" y="141.6">17</text>
<text x="120.9" y="142.5">EN</text>
<text x="130.7" y="142.5">C2+</text>
<text x="134.7" y="141.6">1</text>
<text x="139.5" y="141.3">0,1мк</text>
<text x="117.5" y="146.5">15</text>
<text x="117.5" y="144">16</text>
<text x="120.9" y="147.4">MBAUD</text>
<text x="120.9" y="145">SHDN</text>
<text x="130.7" y="147.4">C1+</text>
<text x="131.1" y="149.9">C1-</text>
<text x="131.1" y="145">C2-</text>
<text x="134.7" y="148.9">25 C1-</text>
<text x="134.7" y="146.5">27 C1+</text>
<text x="134.7" y="144">3</text>
<text x="139.5" y="146.2">0,1мк</text>
<text x="185.8" y="148.9">1</text>
<text x="188.2" y="149.9">TXD</text>
<text x="196.3" y="149.9">RS</text>
<text x="200.2" y="148.9">8</text>
<text x="88.3" y="153.6">1</text>
<text x="117.5" y="151.4">26</text>
<text x="118.5" y="153.8">2</text>
<text x="120.9" y="152.3">UCC</text>
<text x="120.9" y="154.8">GND</text>
<text x="131.4" y="152.3">UH</text>
<text x="131.7" y="154.8">UL</text>
<text x="134.7" y="151.4">28 CV+</text>
<text x="134.7" y="153.8">4</text>
<text x="139.5" y="154.8">0,1мк</text>
<text x="139.5" y="151.1">0,1мк</text>
<text x="185.8" y="151.4">2</text>
<text x="185.8" y="153.8">9</text>
<text x="188.2" y="152.3">GND</text>
<text x="188.2" y="154.8">TECH</text>
<text x="193.9" y="152.3">CANH</text>
<text x="194.1" y="154.8">TECH</text>
<text x="200.2" y="151.4">7</text>
<text x="200.2" y="153.8">10</text>
<text x="88.3" y="157.2">2</text>
<text x="88.3" y="160.9">3</text>
<text x="110.6" y="157">0,1мк</text>
<text x="185.8" y="156.3">3</text>
<text x="185.8" y="158.7">4</text>
<text x="188.2" y="157.2">VCC</text>
<text x="188.2" y="159.7">RXD</text>
<text x="194.2" y="157.2">CANL</text>
<text x="195.6" y="159.7">Vref</text>
<text x="200.2" y="156.3">6</text>
<text x="200.2" y="158.7">5</text>
<text x="226.5" y="159.1">100к</text>
<text x="236.3" y="159.1">22к</text>
<text x="88.3" y="164.6">4</text>
<text x="99.7" y="165.8">0</text>
<text x="168.5" y="162.6">33мк*10В</text>
<text x="180.6" y="163.3">0,1мк</text>
<text x="88.3" y="168.2">5</text>
<text x="88.3" y="171.9">6</text>
<text x="188.2" y="170.7">TXD</text>
<text x="188.2" y="173.1">GND</text>
<text x="193.9" y="173.1">CANH</text>
<text x="196.3" y="170.7">RS</text>
<text x="88.3" y="175.6">7</text>
<text x="88.3" y="179.2">8</text>
<text x="188.2" y="178">RXD</text>
<text x="188.2" y="175.6">VCC</text>
<text x="194.2" y="175.6">CANL</text>
<text x="195.6" y="178">Vref</text>
<text x="88.3" y="182.9">9</text>
<text x="98.6" y="180.5">27</text>
<text x="226.4" y="181.2">62</text>
<text x="235.9" y="181">120</text>
</g>
<g font-size="1.4">
<text x="118.3" y="168">10</text>
<text x="118.3" y="165.5">11</text>
<text x="121.2" y="166.3">TD1</text>
<text x="132" y="166.3">TQ1</text>
<text x="136.1" y="168">7</text>
<text x="136.1" y="165.5">14</text>
<text x="118.3" y="170.4">13</text>
<text x="119.1" y="172.8">8</text>
<text x="121.2" y="168.7">TD2</text>
<text x="121.2" y="171.2">RD1</text>
<text x="121.2" y="173.6">RD2</text>
<text x="125.8" y="168.3">TR-RC</text>
<text x="131.8" y="173.6">RQ2</text>
<text x="131.8" y="171.2">RQ1</text>
<text x="132" y="168.7">TQ2</text>
<text x="136.1" y="172.8">9</text>
<text x="136.1" y="170.4">12</text>
<text x="119.1" y="177.8">2</text>
<text x="121.2" y="178.5">CV+</text>
<text x="132.3" y="178.5">CV-</text>
<text x="136.1" y="177.8">6</text>
<text x="118.3" y="185.1">16</text>
<text x="119.1" y="182.6">4</text>
<text x="119.1" y="180.2">1</text>
<text x="121.2" y="185.9">VCC</text>
<text x="121.2" y="183.4">C2+</text>
<text x="121.2" y="181">C1+</text>
<text x="131.6" y="185.9">GND</text>
<text x="132.5" y="183.4">C2-</text>
<text x="132.5" y="181">C1-</text>
<text x="136.1" y="182.6">5</text>
<text x="136.1" y="180.2">3</text>
<text x="136.1" y="185.1">15</text>
</g>
</svg>
